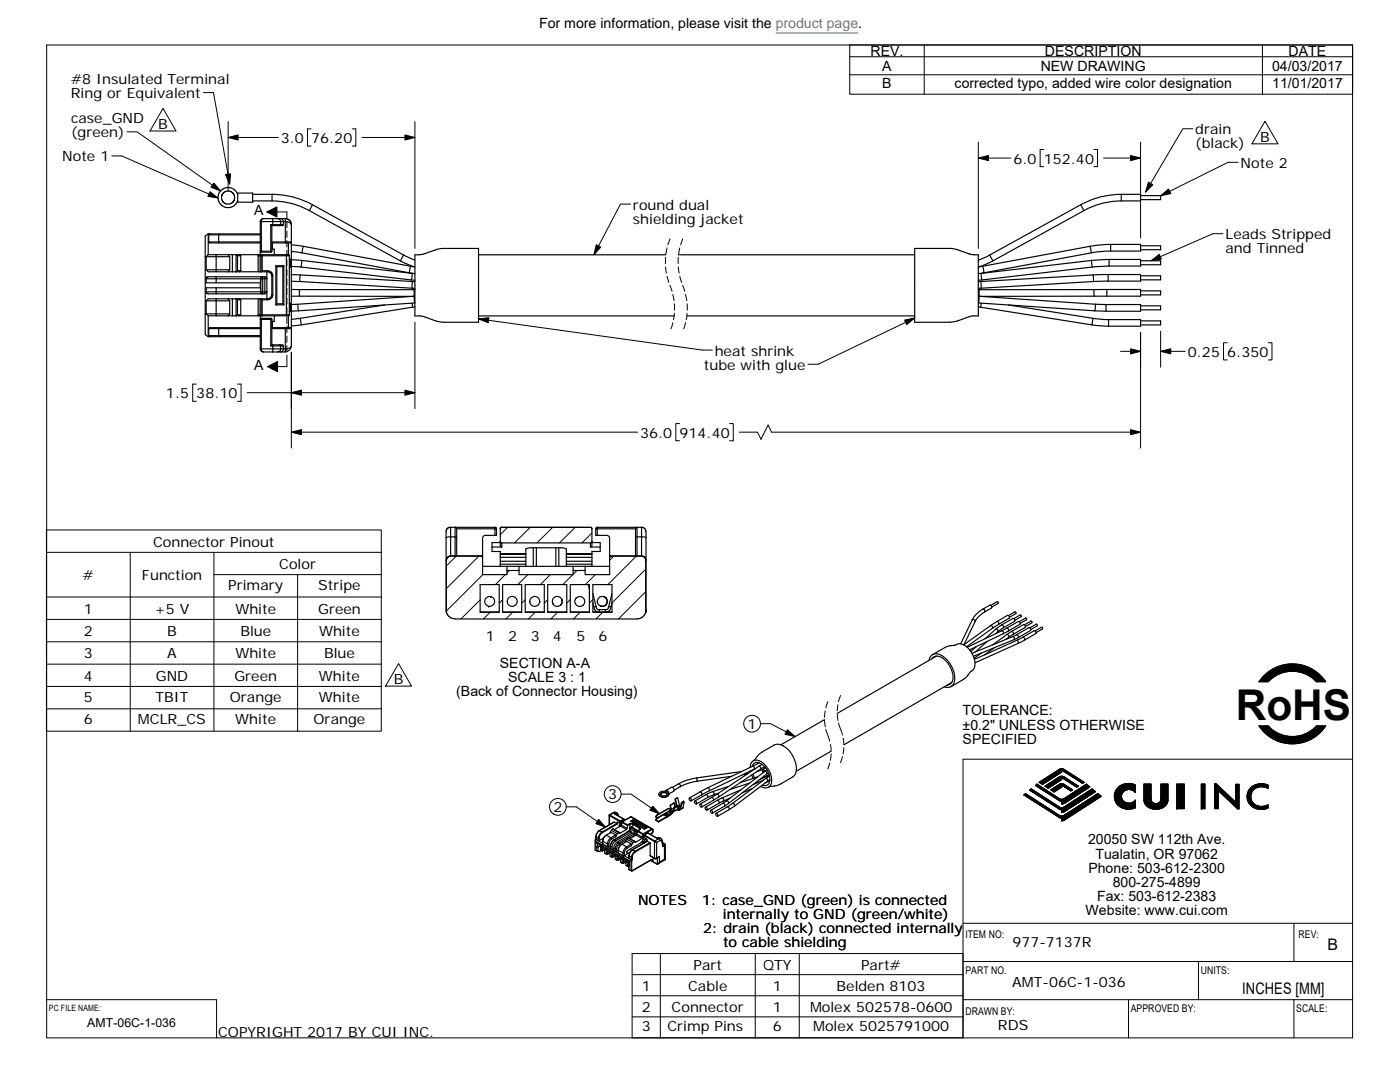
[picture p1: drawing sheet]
<svg xmlns="http://www.w3.org/2000/svg" width="279mm" height="216mm" viewBox="0 0 279 216" stroke-linecap="round" stroke-linejoin="round" font-family="sans-serif">
<g fill="none" stroke="#000" stroke-width=".2">
<path d="M9.3 9h260.6v198.1h-260.6zM40.6 18.5h2l3.2 18.2M169.6 9h100.3v9.8h-100.3zM169.6 14.9h100.3M169.6 11.3h100.3M184.4 9v9.8M251.9 9v9.8M22.3 31.1h2l19.2 8.4M25.4 26.3h2l16.6 11.8M32.5 21.6l2.6 4.5h-5.2zM45.5 27.4h10M45.5 24.3v13.9"/>
<path d="M62.1 25.7h-.7v3.4h.7M70.3 25.7h.7v3.4h-.7M72.2 27.4h10.6M82.8 24.3v25.3M195.2 31.5h6.6M195.2 28.4v21.2M208.3 29.8h-.7v3.5h.7M218.3 29.8h.7v3.5h-.7M220.2 31.5h7.4M227.6 28.4v19.1M238 25.7h-1.9l-7.5 12.6M247.1 32.4h-2l-13.5 6.7"/>
<path d="M252.5 24.2l2.6 4.5h-5.2zM53.3 42.3h4v1.3M57.3 44.2v1.3M57.3 46.1v1.3M57.3 48v1.3M57.3 49.9v1.3M57.3 51.8v1.3M57.3 53.7v1.3M57.3 55.6v1.3M57.3 57.5v1.3M57.3 59.4v1.3M125.8 40.7h-2l-5.3 10.1"/>
<path d="M132.8 51.4v1.2M132.8 53.3l.2 1.2M133.1 49.5l-.2 1.2M133.1 55.1l.4 1.2M133.7 47.7l-.4 1.2M133.7 56.9l.4 1.2M134.3 58.7l.2 1.3M135.4 51.4l-.1 1.2M135.4 53.3l.1 1.2M135.7 49.5l-.3 1.2M135.7 55.1l.3 1.2M136.2 47.7l-.4 1.2"/>
<path d="M136.2 56.9l.5 1.2M136.8 58.7l.3 1.3M244.1 46.6h-2l-12.4 5.4M39.2 76.6h-.7v3.5h.7M47.4 76.6h.7v3.5h-.7M49.3 78.4h33.5M57.3 70.9v2.3h-3.9M57.3 61.3v1.3M57.3 63.2v1.3M57.3 65.2v1.2M57.3 67.1v1.2M57.3 69v1.2"/>
<path d="M58.1 70.3v19.1M82.8 64.3v17.2M95.5 63.6l44.6 6.2h2.1M134.3 64.4l-.4 1.2M134.6 60.6v1.3M134.6 62.5l-.2 1.3M136.8 64.4l-.4 1.2M137.1 60.6l.1 1.3M137.1 62.5l-.2 1.3M182.5 63.5l-19.2 9.2h-2M223.6 70.1h4M227.6 66.4v23"/>
<path d="M231.6 66.1v7.2M231.6 70.1h5M244.9 68.4h-.7v3.4h.7M253.1 68.4h.8v3.4h-.8M58.1 86.2h69.2M135.6 84.5h-.7v3.4h.7M145.6 84.5h.7v3.4h-.7M147.6 86.2h3.6l.7 1.5 1.4-2.9 .7 1.4h73.6M9.3 110.2h66.8M9.3 119.1h66.8M9.3 105.7h66.8v40.2h-66.8zM26 110.2v35.7"/>
<path d="M42.7 114.7h33.4M42.7 110.2v35.7M59.4 114.7v31.2M91.1 111l-2 1.9M95.5 111l-6.4 6.4M95.8 119.7l-3.8 3.8M96.4 114.7l-7.3 7.2M100.3 119.7l-.7 .7M100.8 114.7l-1.9 1.9M101.3 105.2l-1.5 1.5M101.7 113.8l-.5 .5M104.8 119.7l-.7 .7"/>
<path d="M105.3 114.7l-1.9 1.9M105.8 105.2l-3.1 3.1M109.3 119.7l-.7 .7M109.8 114.7l-2 1.9M110.3 105.2l-3.1 3.1M113.8 119.7l-.7 .6M114.3 114.7l-2 1.9M114.8 105.2l-3.1 3.1M115.1 113.8l-.7 .8M118.1 106.3l-2 2M118.3 119.6l-.7 .7M118.8 114.7l-2 1.9"/>
<path d="M122.5 111l-.8 .8M127 111l-5.7 5.6M128.9 113.6l-6.8 6.7M128.9 118.1l-5.5 5.4M9.3 123.6h66.8M9.3 128.1h66.8M9.3 132.5h66.8M9.3 137h66.8M79.5 132.4l2.6 4.5h-5.2zM97.8 122.2l-1.3 1.3M102.3 122.2l-1.3 1.3M106.8 122.2l-1.3 1.3"/>
<path d="M111.3 122.2l-1.4 1.3M115.8 122.2l-1.4 1.3M120.3 122.2l-1.4 1.3M167.7 138.8l-.4 1.2M252.5 134.6a8 8 0 0 1 12.1 1.4h-1.9a6.6 6.6 0 0 0-9.6 0h-1.9zM9.3 141.4h66.8M124 158.5h1.9l5.7 3.9M151.8 144.4h2l4.9 2.6M164.5 143.7l.2 1.3M164.7 141.9l-.2 1.2M164.8 145.5l.8 2.4M165.2 140l-.4 1.2"/>
<path d="M165.6 152.2l-.4 1.2M165.7 148.5l.2 1.3M165.9 150.4l-.2 1.3M167.1 142.5l.1 1.3M167.2 140.6l-.1 1.3M167.3 144.3l.8 2.4M168.1 151l-.4 1.2M168.3 147.3l.1 1.2M168.4 149.2l-.1 1.3M204.3 158.6l.4-.3 7.1 4.5 .5-.1 6.8-4.4 .7 .6-7.3 4.7-.6 .2v-.5l-.5-.2zM205.5 157.7l.3-.3 5.9 3.8 .6-.2 5.7-3.6 .6 .6-6.1 3.9-.6 .2v-.5l-.5-.1zM206.7 156.7l.2-.2 4.8 3 .5-.1 4.6-2.9 .7 .5-5 3.3-.6 .1v-.5l-.4-.1z"/>
<path d="M207.4 156.1l4.1-2.6 .5-.1 4.4 2.7-.4 .2-4-2.6-.1 .4-3.9 2.4zM208.6 156.9l2.8-1.9 .6-.1 3.2 2-.3 .2-2.9-1.9-.1 .4-2.7 1.7zM209.7 157.6l1.7-1.1 .6-.1 2 1.2-.3 .2-1.8-1.1v.4l-1.5 .9zM223 157.3a3 3 0 0 1 3.6-.7v1.6a1.44 1.44 0 0 0-2.1-.4 1.44 1.44 0 0 0-.2 2.1 1.61 1.61 0 0 0 2.3-.2v1.5a2.88 2.88 0 0 1-4.2-2l.2-1.3zM229.8 159.7a.98 .98 0 0 0 .9 .7 .98 .98 0 0 0 .9-.7M229.8 159.7l-.1-3.2h-1.4v3.2a2.51 2.51 0 0 0 3.8 1.4 1.76 1.76 0 0 0 1-1.4v-3.2h-1.4l-.1 3.2M231.6 159.7a.98 .98 0 0 1-.9 .7 .98 .98 0 0 1-.9-.7M234.9 156.5h1.4v4.9h-1.4zM239.8 156.5h.7v4.9h-.7zM242.4 156.4h.4l3.8 3.7v-3.6h.7v4.9h-.3l-3.9-3.7v3.7h-.7zM249.4 157.4a3.1 3.1 0 0 1 3.6-.7v.6a2.19 2.19 0 0 0-3.4 1.6 2.1 2.1 0 0 0 3.1 1.9l.3-.2v.6a2.77 2.77 0 0 1-4.1-2.6zM251.2 144.8h1.9a6.5 6.5 0 0 0 9.6 0h1.9a8 8 0 0 1-13.4 0z"/>
<path d="M269.9 151.5h-77.7v55.6M113 161h2l5.8 4.1M9.3 199.5h33.9v7.6M126.2 190.3h66v16.8h-66zM126.2 194.5h66M126.2 198.7h66M131.8 190.3v16.8M150.7 190.3v16.8M159.5 190.3v16.8M192.2 184.2h77.7M192.2 191.9h77.7M192.2 199.5h77.7"/>
<path d="M225.2 199.5v7.6M239.2 191.9v7.6M258.2 199.5v7.6M258.2 184.2v7.7M126.2 202.9h66"/>
<circle cx="122.3" cy="158.5" r="1.68"/>
<circle cx="150.1" cy="144.4" r="1.67"/>
<circle cx="111.3" cy="161" r="1.67"/>
</g>
<g fill="#000" stroke="#000" stroke-width=".2">
<path d="M53.3 42.3l2-1v2zM53.4 73.2l2-1.1v2.1z"/>
<path d="M41.9 38.2l1.6 1.3-2-.3z" fill-rule="evenodd"/>
<path d="M42.7 36.5l1.3 1.6-1.9-.7z" fill-rule="evenodd"/>
<path d="M45.5 27.4l2-.5v1z" fill-rule="evenodd"/>
<path d="M45 34.8l1-.1-.2 2z" fill-rule="evenodd"/>
<path d="M80.8 26.9l2 .5-2 .5z" fill-rule="evenodd"/>
<path d="M195.2 31.5l2.1-.5v1z" fill-rule="evenodd"/>
<path d="M225.6 31l2 .5-2 .5z" fill-rule="evenodd"/>
<path d="M229.2 36.3l.9 .6-1.5 1.4z" fill-rule="evenodd"/>
<path d="M231.6 39.1l1.6-1.4 .5 .9z" fill-rule="evenodd"/>
<path d="M119 48.8l.9 .5-1.4 1.5z" fill-rule="evenodd"/>
<path d="M229.7 52l1.7-1.2 .4 .9z" fill-rule="evenodd"/>
<path d="M58.1 78.4l2.1-.5v1z" fill-rule="evenodd"/>
<path d="M80.8 77.9l2 .5-2 .5z" fill-rule="evenodd"/>
<path d="M95.5 63.6l2.1-.2-.2 1z" fill-rule="evenodd"/>
<path d="M180.5 63.9l2-.4-1.5 1.3z" fill-rule="evenodd"/>
<path d="M225.6 69.6l2 .5-2 .5z" fill-rule="evenodd"/>
<path d="M231.6 70.1l2-.5v1z" fill-rule="evenodd"/>
<path d="M58.1 86.2l2.1-.5v1z" fill-rule="evenodd"/>
<path d="M225.6 85.7l2 .5-2 .5z" fill-rule="evenodd"/>
<path d="M252.2 134.8a8 8 0 0 1 12.4 1.2h-1.9a6.5 6.5 0 0 0-9.6 0h-1.9z" fill-rule="evenodd"/>
<path d="M157.1 145.6l1.6 1.4-2-.5z" fill-rule="evenodd"/>
<path d="M206.7 156.7l.2-.2 4.8 3 .5-.1 4.6-2.9 .7 .5-5 3.3-.6 .1v-.5l-.4-.1z" fill-rule="evenodd"/>
<path d="M209.7 157.6l2.1-1.2 .5 .1 1.7 1.1-.3 .2-1.7-1.1h-.1v.4l-1.5 .9z" fill-rule="evenodd"/>
<path d="M208.6 156.9l2.8-1.9 .4-.1 .5 .1 2.9 1.9-.3 .2-2.9-1.9-.1 .4-2.7 1.7z" fill-rule="evenodd"/>
<path d="M207.4 156.1l4.4-2.7h.4l4.2 2.7-.4 .2-4-2.6-.1 .4-3.9 2.4z" fill-rule="evenodd"/>
<path d="M223.3 157a3 3 0 0 1 3.3-.4v1.6a1.52 1.52 0 0 0-1.7-.6 1.52 1.52 0 0 0-1.1 1.4 1.54 1.54 0 0 0 1.2 1.2 1.54 1.54 0 0 0 1.6-.5v1.5a2.78 2.78 0 0 1-3.1-.3 2.78 2.78 0 0 1-1-2.8z" fill-rule="evenodd"/>
<path d="M228.3 156.5h1.4l.1 3.3 .2 .3 .6 .3 .7-.2 .3-.4 .1-3.3h1.4v3.2a2.46 2.46 0 0 1-3.3 1.6l-.9-.4-.5-.8z" fill-rule="evenodd"/>
<path d="M234.9 156.5v4.9h1.4v-4.9z" fill-rule="evenodd"/>
<path d="M239.8 156.5v4.9h.7v-4.9z" fill-rule="evenodd"/>
<path d="M249.7 157.1a3.1 3.1 0 0 1 3.3-.4v.6a2.16 2.16 0 0 0-2.4 0 2.16 2.16 0 0 0-.9 2.4 2.32 2.32 0 0 0 3.3 .9v.6a2.7 2.7 0 0 1-3.2-.4 2.7 2.7 0 0 1-.5-3.3z" fill-rule="evenodd"/>
<path d="M251.2 144.8h1.9a6.5 6.5 0 0 0 9.6 0h1.9a8 8 0 0 1-13.4 0z" fill-rule="evenodd"/>
<path d="M119.5 163.5l1.3 1.6-1.9-.8z" fill-rule="evenodd"/>
<path d="M130.3 160.8l1.3 1.6-1.9-.7z" fill-rule="evenodd"/>
<path d="M205.5 157.7l.3-.3 5.9 3.8 .6-.2 5.7-3.6 .6 .6-6.1 3.9-.6 .2v-.5l-.4-.1z" fill-rule="evenodd"/>
<path d="M204.3 158.6l.4-.3 6.7 4.4 .5 .2 .4-.2 6.8-4.4 .7 .6-7.4 4.7-.5 .2v-.5l-.4-.1z" fill-rule="evenodd"/>
<path d="M242.4 156.4h.4l3.8 3.7v-3.6h.7v4.9h-.3l-3.9-3.7v3.7h-.7z" fill-rule="evenodd"/>
</g>
<g fill="none" stroke="#000" stroke-width=".23">
<path d="M47.4 38.5h3v1.8h-3zM47.4 38.8l-.3-.7-.5-.4-.7-.3h-.6l-.6 .2-.6 .4-.6 1.2 .1 .8 .3 .6 .5 .5 .7 .3h.8l.7-.3 .5-.4 .3-.7M50.4 38.8h3.9M54.3 38.8v1.3M54.3 38.8a16.4 16.4 0 0 1 8.1 2.1M223.8 38.8h3.8v1.3h-3.8M223.8 38.8a16.4 16.4 0 0 0-8.1 2.1M223.8 38.8v1.3M227.6 39h4v.8h-4M41 51.2h.1M41.1 58.2h2M41.1 58.2l.1 .3 .4 .1h11.3"/>
<path d="M41.1 55.6v.8h2M41.1 53.8l.5 .4h3.9M41.1 51.2h2M41.1 53.8h4.7M41.1 51.2v2.6M41.6 46.7v4.1M41.6 46.7l-.6 .4v19.7l.6 .4M41.6 50.8h1.5v.4M41.6 50.8l-.5 .4M41.7 46.9h1.9v1.4h8.3M41.7 48.3h1.9v.2M41.7 48.3l.1 .2h10.1"/>
<path d="M41.7 46.9v1.4M41.8 46.7l-.1 .2M43.1 57.4h-2v.8M43.1 57.4h8.9v1l.4 .2M43.1 55.2v.4h-2M43.1 58.2v.4M43.1 57.4v.8M43.1 59.6h4M43.1 59.6h-1.5l-.5 .4M43.1 59.6v3.4M43.1 51.2h2.7M43.1 51.2v3"/>
<path d="M43.6 46.7v.2h8.3M45.5 50.8l.3 .4M45.5 59.6l.3 .4M45.8 53.8l-.3 .4M45.8 51.2v2.6M46.4 50.8v3.4M46.4 59.6v3.4M47.1 59.6l.3 .2M47.4 51h.6M47.4 59.8h.6M47.4 54h.6M47.4 51v3"/>
<path d="M47.4 59.8v3M47.4 51l-.3-.2v3.4l.3-.2M47.8 59.6h3.7M47.8 59.6h-.7v3.4M47.8 59.6l.2 .2M47.8 50.8l.2 .2M48 59.8v3h-.6M48 51v3M48 54l-.2 .2M50.4 40.1h3.9M51.5 51v3.2M51.5 51h5.6"/>
<path d="M51.5 50.8v.2M51.9 59.6v3.2M51.9 59.6h-.4v3.2M51.9 50.2v.6M51.9 46.7h-10.3M51.9 50.1h.3v.2h1.8M51.9 44.2v5.9M51.9 44.2h2.5M51.9 50.1l.3 .2M51.9 56.4v1M52 50.8h-8.9M52 58.2h.4v.4l-.2-.1z"/>
<path d="M52.1 50.9l.2-.1v3.2l-.2 .2zM52.3 59.8l-.2-.2v3.2h-.2M52.3 54h1.1M52.3 59.8v3h5.4M52.3 59.8h1.1M52.4 55.2l-.2 .1-.2 .3h-8.9v.8h8.9v-.8l.4-.4v3h.9l-.2 .3-.2 .1v-3.4M52.6 43.6h3.5M52.6 43.6l-.3 .2-.1 .3v6h2.1M52.6 43.6a.58 .58 0 0 0-.7 .6M52.9 55.2l.2 .1 .2 .3h-1.3v2.6h-8.9M52.9 55.2h-11.5l-.3 .4M53.3 54.2v5.4"/>
<path d="M53.4 54v.2M53.4 59.6h-1.5M53.4 59.6v.2M53.4 54.2h-7.9M53.4 54l.6 .2 .3 .3 .1 .5M53.4 54.2l.6 .2 .3 .6M54 44.8l.3 .2M54 44.8v5.5M54 44.8h.4M54.3 48.5h2.6M54.3 48.3h2.6M54.3 49.7h.4v1.1"/>
<path d="M54.3 45v5.1M54.3 58.8h.1M54.3 50.1l-.3 .2M54.3 58.8l-.2 .5-.7 .3M54.3 55h.1M54.3 55v3.8M54.3 40.1a15.1 15.1 0 0 1 7.4 1.9l18.2 10M54.4 48.5v1.2M54.4 43.6v.6M54.4 44.2v.6M54.4 58.8l-.3 .7-.7 .3M54.4 44.8v.2"/>
<path d="M54.4 44.2h1.6M54.4 55v3.8M54.4 44.8h1.6M55.1 53l.1 .2M55.1 53h1.5M55.1 53v7.8M55.2 53.2h1.3M55.2 53.2v7.4M55.4 43.6l.5 .3 .1 .3M56 44.8h.6M56 44.2h.9M56 44.2v.6"/>
<path d="M56 44.8l-.2 .2M56.1 43.6h.8v.6M56.1 43.6l.4 .4 .1 .8M56.5 53.2v7.4M56.6 44.8l-.2 .2h-2.1M56.6 53l-.1 .2M56.6 53v7.8M56.9 44.2l.5 .1a.74 .74 0 0 1 .7 .5M56.9 48.3h1.2l-.1 .2h-1.1M56.9 48.3v.2M56.9 44.2v4.1M57.1 50.8v.2"/>
<path d="M57.1 51v12M57.1 51h.6M57.6 50.8l.1 .2M57.6 50.8h-5.5l-.2 .2v3.2M57.6 48.5v2.3M57.7 51v11.8M57.7 51.7h.3v1.6h-.3M58.1 44.7a1.16 1.16 0 0 0-1.2-1.1 1.2 1.2 0 0 1 1.2 1.2M58.1 44.8v24.3M58.1 48.9l2.4 .2 21.5 4M58.1 50.2l2.2 .3M58.1 54.8l24.3 1.4"/>
<path d="M58.1 56.1l1.8 .1M58.1 57.8h1.6M58.1 51.8l2.1 .2M58.1 53.1l1.9 .2M59.7 57.8v1.3M59.7 57.8h22.9M59.9 56.2l22.4 1.3M60 54.9l-.1 1.3M60 53.3l22.1 2.6M60.2 52l-.2 1.3M60.2 52l22 2.5-.1 1.4M60.3 50.5l21.4 3.9"/>
<path d="M60.5 49.1l-.2 1.4M62.4 40.9l-.7 1.1M62.4 40.9l18.1 10M79.9 52l2.8 1.2M80.5 50.9l-.6 1.1M80.5 50.9l2.3 1M81.7 54.4l1.1 .2M82 53.1l-.3 1.3M82 53.1l.8 .2M82.1 55.9h.7M82.3 57.5h.5M82.4 56.2l-.2 .6 .1 .7"/>
<path d="M82.4 56.2h.4M82.6 57.8v1.3h-24.5M82.6 57.8h.2M82.8 50.8l1.6-.1 2.9-1 .8-.1h7.4v14.7h-7.3l-1.3-.3-2.6-.9-1.5-.1zM95.5 50.8h37.4M135.4 50.8h47.1M189.5 49.6l1.2 .1 3 1.1h1.5v12.2l-1.5 .1-2.5 .9M189.5 49.6h-7v14.7h7l1.7-.3M195.2 57.8h.3M195.5 57.8v1.3h22.9M195.7 56.2h-.5M195.7 56.2l.1 1.3"/>
<path d="M195.8 57.5h-.6M196 55.9h-.8M196.1 53.1l-.9 .2M196.1 53.1l.2 1.3M196.3 54.4l-1.1 .2M197.5 50.9l-2.3 1M197.5 50.9l.7 1.1M198.2 52l-2.9 1.3M215.7 40.9l-18.2 10M215.7 40.9l.6 1.1M216.3 42l-18.1 10M217.5 49.1l-21.4 4"/>
<path d="M217.5 49.1l.3 1.4M217.8 50.5l-21.5 3.9M217.9 52l-22.1 2.5 .2 1.4M217.9 52l.1 1.3M218 53.3l-22 2.6M218.1 54.9l-22.4 1.3M218.1 54.9l.1 1.3M218.2 56.2l-22.4 1.3M218.4 57.8h-22.9M218.4 57.8v1.3M220.9 57.8h6.7v1.3h-9.2M220.9 57.8h-2.5"/>
<path d="M220.9 57.8v1.3M221.1 56.1l-2.9 .1M221.1 54.8h6.5v1.3h-6.5M221.1 54.8l-3 .1M221.1 54.8v1.3M221.3 51.8l-3.4 .2M221.3 51.8h6.3v1.3h-6.3M221.3 53.1l-3.3 .2M221.3 51.8v1.3M221.7 48.8l-4.2 .3M221.7 50.1l-3.9 .4M221.7 48.8h5.9v1.3h-5.9"/>
<path d="M221.7 48.8v1.3M223.8 40.1a15.1 15.1 0 0 0-7.5 1.9M227.6 58h4v.8h-4M227.6 55h4v.8h-4M227.6 52h4v.8h-4M227.6 49h4v.8h-4M41 62.6h.1l.5 .4M41.1 60v2.6h4.7M41.1 60h4.7M41.6 63v4.2M41.6 67.2h2M41.6 63h1.5"/>
<path d="M41.7 65.6v1.4M41.7 67h1.9M41.7 67l.1 .2M43.1 63h4M43.6 67h8.3M43.6 65.4v1.6M43.6 67v.2h8.3M45.8 60v2.6M45.8 62.6l-.3 .4M47.4 62.8l-.3 .2M48 62.8l-.2 .2h-.7M51.9 62.8l.2 .2h5.5"/>
<path d="M51.9 62.8h-.4v.2M51.9 65.6h-10.2M51.9 63v.7l.3-.2M51.9 65.4h-10.2v.2M51.9 69.6v-5.9h.3v6l.1 .4 .3 .1M51.9 69.6h2.5M51.9 69.6l.3 .5 .4 .1M52 63h-4.2M52.1 62.8h.2v.2zM52.2 63.5h1.8v.2h-1.8zM54 69h.4M54 63.5l.3 .2"/>
<path d="M54.3 65.4h2.6v.2M54.3 65.6h2.6M54.3 68.8l-.3 .2M54.3 63.7h-.3v5.3M54.3 63.7v5.1M54.3 68.8h2l.3 .2M54.4 64.1v1.3M54.4 69.6v.6M54.4 69v.6M54.4 68.8v.2M54.4 69.6h1.6M54.4 69h1.6"/>
<path d="M54.7 63v1.1h-.4M55.1 60.8h1.5M55.2 60.6h1.3M55.2 60.6l-.1 .2M55.8 68.8l.2 .2M56 69h.6v.6h-.6M56 69v.6M56 69.6l-.1 .4-.5 .2M56.5 60.6l.1 .2M56.9 65.4h1.1l.1 .2h-1.2M56.9 65.6v4h-.3a.55 .55 0 0 1-.5 .6M56.9 70.2h-4.3"/>
<path d="M57.6 63v2.4M57.7 60.5h.3v1.6h-.3M57.7 62.8l-.1 .2M58.1 69.1l-.4 .4-.8 .1v.6M58.1 69.1a1.21 1.21 0 0 1-1.2 1.1M58.1 60.7l24.6-1.6 .1 1.4-23.2 1.5M59.5 60.7l.1 1.3M59.6 62l-1.5 .1M59.9 63.5l.2 1.3M59.9 63.5l-1.8 .2M76.8 60.9l-16.9 2.6M82.2 60.5l.1 .8"/>
<path d="M82.3 61.3l-24.2 3.7M82.8 61.2l-.5 .1M95.5 63h39.1M137.1 63h45.4M195.2 61.2l.5 .1M195.7 61.3l22.2 3.5M195.8 60.5l-.1 .8M201.3 60.9l16.8 2.6M217.9 64.8l3.3 .3M218.1 63.5l3.1 .3M218.1 63.5l-.2 1.3M218.5 62l2.2 .1"/>
<path d="M218.6 60.7l2.1 .1M218.6 60.7l-23.2-1.6-.1 1.4 23.2 1.5M218.6 60.7l-.1 1.3M220.7 60.8h6.9v1.3h-6.9M220.7 60.8v1.3M221.2 63.8h6.4v1.3h-6.4M221.2 63.8v1.3M227.6 64h4v.8h-4M227.6 61h4v.8h-4M89.1 111.8v10.3M89.3 111.2l.3-.2h.4a.89 .89 0 0 0-.9 .8zM89.9 105.2l-.5 .2-.4 .5v15.8l.1 .6"/>
<path d="M89.9 107.1h.9v3.8M89.9 107.1l-.9 .2M89.9 107.1v3.8h6.1M90 111h6M91.1 105.5l-.3-.3v1.9l.3 .1M91.1 107.2v-1.7h7.7v1.3h-1.9a.58 .58 0 0 0-.6 .6v3.9M91.1 107.2v3.7M95.8 116.6h3.8v5.6h-3.8zM96 111l.3 .3M96 111l.2-.1 .1 .3M96.3 113h10.7M96.3 111.3v3.4h4.9v-1.7"/>
<path d="M97.9 119h.1M98.2 109.2h1.9M98.8 105.2h-8.9v1.9M98.8 105.2v.3h.3M98.8 105.2l.3 .3M99.1 105.5v1.3h-.3M99.8 112.6h5.1M99.8 108.3h-1.6v1.7h1.6v3M99.8 108l.2 .3M99.8 108h.1M99.8 110.5h5.1M99.8 105.5v3.4l.3 .3"/>
<path d="M99.8 111.2h5.1M99.8 112h5.1M100 108.3h.1M100.1 108.3v.9M100.1 108.3h17.7M100.1 105.2l-.2 .1-.1 .2M100.3 116.6h3.8v5.6h-3.8zM101.2 113.8h2.4M103.6 113v.8M104.8 116.6h3.8v5.6h-3.8zM104.9 112.6v.4M104.9 110.5v.1h-5.1"/>
<path d="M104.9 110.5l.1-1 .6-.2h6.5l.9 .2v1.1M104.9 112v.6M104.9 110.6v1.4M105.7 120h.1M106.4 109.3v3.7M107 113h7.4M107 109.3v3.7M109.3 116.6h3.8v5.6h-3.8zM110.9 109.3v3.7M111.5 109.3v3.7M112.1 119.6h.1M112.1 119.6l.1 .6-.3 .5"/>
<path d="M113 110.6h5.1M113 110.5h5.1M113 110.6v.6h5.1M113 111.2v1.4M113 112h5.1M113.8 116.6h3.8v5.6h-3.8zM114.4 113v1.7h-10.8v-.9M114.4 113h7.3M114.4 113.8h2.4M115 119.3h.1M116.8 113v.8M117.5 116.6l.1 1"/>
<path d="M117.8 109.2h2M117.8 108.3v.9M117.8 105.2l.3 .3M117.8 105.2h.2l.1 .3M117.8 105.2h-17.7l-.3 .3M118 108.3h-.2M118.1 112.6h-5.1v.4M118.1 108.3h1.7v1.7h-1.7v3M118.1 108h.1M118.1 108.1v.8l-.3 .3M118.1 108l-.1 .3M118.1 105.5v2.5"/>
<path d="M118.3 116.6h3.8v5.6h-3.8zM118.3 118.4l.8 3.1 .4 .1h1.5l.4-.3 .7-2.9M118.9 105.5v1.3h.3M119 105.3l.2-.1v.3h-.3zM119.2 105.2h8.8M120.6 119.1l.6 .6-.1 .7-.6 .5h-.7M121.7 111.3v3.4h-4.9v-.9M121.7 111l.3-.1-.3 .4zM122 111h6M126.8 105.5h-7.6v1.3h1.9a.58 .58 0 0 1 .6 .6v3.8M126.8 105.5l.1-.2 .2-.1v1.9M126.8 105.5v1.7"/>
<path d="M126.8 107.2v3.7M127.1 107.1v3.8M127.1 107.1h.9M127.1 107.1l-.3 .1M128 107.1l.9 .2M128 105.2v1.9M128 105.2l.7 .3 .2 .6v15.6M128 107.1v3.8h-6M128 110.9a.75 .75 0 0 1 .9 .9 .87 .87 0 0 0-.9-.8zM128.9 111.8v10.3M89 121.9l.1 .4M95.8 122.1h3.8"/>
<path d="M97.5 121h.1M100.3 122.1h3.8M104.8 122.1h3.8M107.7 120h.1M109.3 122.1h3.8M110.3 120.4h.1M110.3 120.4l.1 .1M113.8 122.1h3.8M116.4 120.7h.1M118.3 122.1h3.8M118.3 120.3l.2 .8M118.5 121.1h.5"/>
<path d="M118.5 121.1a1.07 1.07 0 0 0 1 1M119.6 121.6v.5M119.8 120.9h.1M120.8 121.6v.5M121.5 121.1h.4M121.9 121.1a1.06 1.06 0 0 1-.9 1M122.1 120.3l-.2 .8M128.8 122.3l-.2 .4-.5 .5-1 .3h-36.3l-1-.3-.7-.9M128.9 121.7l-.1 .6zM185.4 131.8a1.53 1.53 0 0 1 1-1.3 1.53 1.53 0 0 1 1.6 .3 5.3 5.3 0 0 1 2.4 5.5 1.41 1.41 0 0 1-2 .8M186 131.4a1.36 1.36 0 0 1 2-.2 4.8 4.8 0 0 1 2.1 4.7l-.3 .5-.8 .3M186.9 130.9l-19.8 11.4"/>
<path d="M189.9 136.2l-21.5 12.4M190.6 128.7a1.69 1.69 0 0 1 2.3 .3 4.5 4.5 0 0 1 1.6 4.2l-1.4 1.5M190.7 128.7l-1.6 .3-3 1.6M192.2 135.6l-2.4 1.4M193.2 134.7l-1 .9M194 123.7l-2.3 4.8M194 123.7a.34 .34 0 0 1 .4-.1 .34 .34 0 0 1 .2 .4M194.6 124l-2.2 4.6M194.8 129l-1.1 1M195.9 130.3l-1.5 1.1M196.2 121.5l-.4 .3a4.9 4.9 0 0 0-1.8 1.9M196.2 121.5l1.3-.7a.38 .38 0 0 1 .4 .5l-1.4 .8"/>
<path d="M196.2 121.5a.38 .38 0 0 1 .3 .6M196.5 122.1l-.5 .3a3.9 3.9 0 0 0-1.4 1.6M197 128l-2.4 2.1M197.7 124.9l-5.4 3.8M197.7 124.9a.34 .34 0 0 1 .3 .1 .34 .34 0 0 1 0 .4M197.7 120.8l1.3-.7 .2 .1v.2l-1.3 .7M198 125.4l-5.1 3.7M198.4 129.2l-1.9 1.5M198.7 125.5l-2.1 1.9M198.7 125.5a.39 .39 0 0 1 .5 .5M199 124l-1.3 .9M199 124l2.1-1.2a.38 .38 0 0 1 .3 .6l-2.1 1.2"/>
<path d="M199 124l.3 .3v.3M199.2 126l-.5 .4M199.3 124.6l-1.3 .8M199.9 125.9l-6.9 3.3M199.9 124.7l-1.2 .8M199.9 124.7l2.2-1.3a.38 .38 0 0 1 .4 .6l-2.3 1.3M199.9 124.7a.38 .38 0 0 1 .3 .6M199.9 125.9a.35 .35 0 0 1 .3 .2 .35 .35 0 0 1 0 .4M200.2 126.5l-6.7 3.2M200.2 125.3l-1 .7M200.9 125.3l-1 .6M200.9 125.3l2.3-1.3a.38 .38 0 0 1 .3 .6l-2.3 1.3"/>
<path d="M200.9 125.3a.38 .38 0 0 1 .3 .6M201 126.6l-2.9 2.1M201 126.6a.41 .41 0 0 1 .3 .5M201.2 125.9l-1 .6M201.3 122.8l1.2-.7 .3 .1v.2l-1.3 .8M201.3 127.1l-.6 .5M201.9 126l-.9 .6M201.9 126a.38 .38 0 0 1 .3 .6M202.1 127l-8.1 3.4M202.1 127a.38 .38 0 0 1 .3 .6M202.2 126.6l-.9 .5M202.3 123.4l1.3-.7 .2 .1v.2l-1.3 .8"/>
<path d="M202.4 127.6l-8.1 3.4M202.9 126.7l-.8 .3M202.9 126.7l2.4-1.5a.38 .38 0 0 1 .4 .6l-2.5 1.4M202.9 126.7h.2l.2 .3-.1 .2M202.9 127.8l-8.4 3.8M202.9 127.8a.44 .44 0 0 1 .3 .6M203.2 127.2l-.8 .4M203.2 128.4l-8.6 3.8M203.4 124.1l1.3-.8 .2 .1v.2l-1.3 .8M204.1 127.2l2.3-1.3a.38 .38 0 0 1 .3 .5l-2.3 1.3M204.1 127.2l-1.2 .6M204.1 127.2a.38 .38 0 0 1 .3 .5"/>
<path d="M204.4 124.7l1.4-.8 .1 .1 .1 .2-1.3 .8M204.4 127.7l-1.2 .7M204.7 125.1l-.2-.4-.2-.1-2.4 1.4M204.7 125.1l-2.5 1.5M205.5 125.3l1.3-.8 .2 .1v.3l-1.3 .7M206.6 125.9l1.3-.8 .1 .2v.2l-1.2 .7M131.7 158.1l.2-.1a1.01 1.01 0 0 1 1.6 .6 1.23 1.23 0 0 1-2-.1zM131.8 158.5a.81 .81 0 0 1 1.3 0M131.9 158.3a.67 .67 0 0 1 .7-.3 .67 .67 0 0 1 .5 .6 .66 .66 0 0 1-.7 .3 .66 .66 0 0 1-.5-.6zM132.8 157.9l.1-.1a.46 .46 0 0 1 .5 .1 .46 .46 0 0 1 .1 .4M132.9 157.7l1.1-.6a.52 .52 0 0 1 .5 .8l-1 .5M133 158.3l.1 .1"/>
<path d="M133.5 158.5a1.08 1.08 0 0 1-1 .6 1.08 1.08 0 0 1-1-.6M134.8 159.4h.1M134.8 159.4l.2 1.4M134.8 159.4l.3 1.4M135.2 159.2l-.4 .2M135.2 159.2h.1M135.2 159.2l.4 1.6M135.4 156.4l-1.2 .7M135.4 156.4a.38 .38 0 0 1 .3 .6M135.7 157l-1.2 .7M136.5 159.9l-.5 .2M136.5 159.9v.2"/>
<path d="M137.6 159.2a.34 .34 0 0 1 .3 .2 .34 .34 0 0 1-.1 .4l-.2-.2zM138.6 159.9a.34 .34 0 0 1 .4 .2 .34 .34 0 0 1-.1 .3l-.3-.2zM139 155.2l-2.2 .6-1.4 .6M139 155.2l.1 .7M139.1 155.9l-1.5 .3-1.9 .8M139.7 158l-2.1 1.2M139.7 158a.38 .38 0 0 1 .3 .6M140 158.6l-2.1 1.2M140.9 158.6l-2.3 1.3M140.9 158.6a.38 .38 0 0 1 .3 .5M141.2 159.1l-2.2 1.3M141.3 157.2l.2 .2 .1 .4"/>
<path d="M141.6 157.8l-1.6 .8M142 159.1l.3 .2v.4M142 159.1l-2.3 1.4M142.2 158l-1.3 .6M142.2 158a.39 .39 0 0 1 .2 .6M142.3 159.7l-2.3 1.3M143.1 158.5a.42 .42 0 0 1 .3 .5M143.2 159.7a.38 .38 0 0 1 .3 .6M143.2 159.7l-2.4 1.4M143.3 158.3l-2.1 .8M143.4 159l-1.1 .7M144.1 159.2a.36 .36 0 0 1 .3 .3 .36 .36 0 0 1-.1 .4"/>
<path d="M144.1 159.2l-.9 .5M145 159.8a.37 .37 0 0 1 .4 .5M145 159.8l-.7 .5M145.4 156.9l-3.2 1.1M145.7 159.3l-2.2 1M146 154.9l-6.9 1M147.8 157.6l-3.7 1.6M148 153.9l-9 1.3M149.1 154.5l-.9 .1M149.1 154.2v.3M149.1 154.5h.1M149.6 156.3l-3.9 1.2"/>
<path d="M149.7 153.1a1.3 1.3 0 0 1 .7-1.3 1.3 1.3 0 0 1 1.4 .2 4.3 4.3 0 0 1 2 4.7 1.33 1.33 0 0 1-2 .2M150 154.7l.3 .6M150.1 157.4l-2 .8M150.1 152.9a1.04 1.04 0 0 1 1.7-.5 3.6 3.6 0 0 1 1.7 3.8 .93 .93 0 0 1-1.4 .5M150.3 152.9l-10.6 5.1M150.3 154.5l.3 .7M150.3 152.9l.2 .2v.4M150.5 153.5l-8.9 4.3M150.7 153.4l-.1 .1M150.8 153.4l-.3 .1M150.9 156.1l.1 .2M150.9 155.1l-3.2 1.1"/>
<path d="M150.9 155.1l.1 .1M151.1 155.9l.2 .2M151.2 155l-.3 .1M151.5 152.9l.3 .2v.3M151.5 152.9l-9.5 6.2M151.5 152.2l-1.2 .7M151.8 153.4l-8.4 5.6M152 153.6l.3 .6M152 152.5l-.5 .4M152 150.1l-1.7 1.7M152.1 150.1l2.4-1.4a2.02 2.02 0 0 1 2.3 .5 5.7 5.7 0 0 1 2.1 4.7l-.2 .6-.5 .5-2.5 1.5-1.2 .3M152.2 155.7h.1"/>
<path d="M152.2 155.7l-1.9 .9M152.2 153.5l.3 .6M152.4 155.7h-.2M152.4 153.4l.2 .5M152.5 154.9l-.1 .3M152.6 153l-.8 .4M152.6 153.9l.4 .1v.4M152.6 153.9l-7.6 5.9M152.7 153.1l-.1 .2M152.8 153.2l-1.8 .8M152.8 155.4a.34 .34 0 0 1 .4 .1 .34 .34 0 0 1 0 .4M152.8 155.4l-6.6 4.9"/>
<path d="M152.8 154.9l.3 .3M153 154.8l.2 .2M153 154.4l-8.4 6.4M153.1 153.6l-.5 .3M153.2 155.9l-7.7 5.7M153.2 154.7l.2 .3M153.4 154.2l-.4 .2M153.4 155.7v.2M153.5 154.6l-2 1M153.6 154.8l-.8 .6M153.6 155.7l-.9 .5M153.6 155.6l-.4 .3"/>
<path d="M154.6 156.8l-1.2 .3M164.5 143.6l-8.6 5M165.9 149.9l-7 4M118.8 167.8v1.8l.2 .2M118.8 167.8l1.4 .8v-.1M118.8 167.4l1.5 .9M118.8 167.4v.4M118.9 169l.1 .1M118.9 167.4h.1M118.9 166.9v.1M118.9 168v1M118.9 167.4h-.1"/>
<path d="M118.9 168l.5 .3M118.9 168l.4 .3M118.9 166.9v.5M118.9 167.4l.5 .3M118.9 167v.4M118.9 167l.5 .3M119 169.1v.7M119.2 168.2l.8 .5M119.3 168.3h.1M119.3 168.3v.7M119.3 169h-.4M119.4 168.3h.1"/>
<path d="M119.4 169v.9l-.4-.1M119.4 167.7h.2M119.4 167.3v.4M119.4 167.3h.2M119.6 167.3v.4M119.6 165.7h.1M119.6 165.7l-.6 .7-.1 .5M119.6 165.7l-.5 .6-.2 .7M119.6 165.7l.5 .3M119.8 169v.8M119.8 169h.1M119.8 169.8l-.4 .1"/>
<path d="M119.8 169.8l.1-.4 .8 .4v.4l.3 .2M119.9 169v.1M119.9 169.1l.8 .4M119.9 168.6l-.6 .4M119.9 169.8h.3M120 168.7l.3 .1M120 168.7l.4 .2-.1-.1M120 168.9l.8 .5M120 168.7l-.6 .3-.4 .1M120 168.9l-.1 .2M120.1 168.7l-.3 .3M120.1 168.7l-.2 .3"/>
<path d="M120.1 166l.1 .2M120.1 166l-.5 .6-.2 .7M120.2 169.5v.3M120.2 166.2l-.4 .4-.2 .7M120.2 168.5l4 2.3M120.2 168.8l-.2 .1M120.3 168.4l-.1 .1M120.3 168.8l.7 .5M120.3 168.4l.9 .6M120.4 167.2l-.8 .5M120.5 169.7l-.3 .1M120.7 169.5l.3 .1"/>
<path d="M120.9 169.2l-.2 .3M121 169.7l.8 .4M121 169.6v.1M121 170.4h.3M121 170.4v-.4l.8 .4v.5l.2 .1M121 166.6l-.4 .3a1.64 1.64 0 0 0-.3 1.5M121 166.6l-.5 .6-.2 .7 .9 .5M121 169.3l.3 .1M121 169.3l.5 .2M121.1 169.5l-.1 .2M121.1 169.5l.8 .5M121.2 169.3l-.2 .3"/>
<path d="M121.2 169h.3M121.2 168.4v.6M121.2 168.4h.3M121.3 170.1v.3M121.3 169.4l-.2 .1M121.3 169.4l.8 .5M121.3 169.4l.2 .1M121.5 169.5h.1M121.5 170.3l-.2 .1M121.6 162.7v.1M121.6 162.6h.1M121.6 162.6v2"/>
<path d="M121.6 162.8v1.7M121.6 162.8l2.1 1.2v.3h.2M121.7 166.2l.3-.5 1.2 .7M121.7 162.6l-.1 .2M121.7 162.6l2.1 1.2M121.8 170.1l.2 .1M121.8 168.8h.1M121.8 168.8l-.3 .2M121.8 168.8l.1 .5M121.9 169.3l.2 .2M121.9 168.8l.2 .2M121.9 168.8v.5"/>
<path d="M122 169.8l-.2 .3M122 170.3l.8 .4M122 170.2v.1M122 171h.3M122 171v-.4l.8 .4v.5l.3 .1M122.1 167.4l-.2-.2a1.63 1.63 0 0 0-.7 1.2M122.1 169.9l.3 .2M122.1 169.9l.4 .2M122.1 169v.5M122.1 170.1l-.1 .2M122.1 170.1l.8 .5M122.2 169.9l-.2 .3"/>
<path d="M122.3 165.4h.1M122.3 165.4l1.2 .6M122.3 165.4l1.2 .7M122.3 165.4l-.3 .3M122.3 170.8v.2M122.3 170l-.2 .1M122.4 162.2h.1M122.4 162.2l-.8 .4M122.4 170.1l.7 .4M122.4 170.1h.1M122.5 167.6h.1M122.5 167.6a1.45 1.45 0 0 0-.7 1.2"/>
<path d="M122.5 169.2l.3 .2M122.5 169.3l-.4 .2M122.5 169.2v.5l.3 .2M122.5 170.1h.1M122.5 162.2l-.8 .4M122.5 162.2l.2 .1M122.5 162.2l.3-.1 .3 .1M122.6 167.6l-.6 .7-.1 .5M122.6 167.6l.3 .2M122.6 164l-3 1.7M122.6 170.9l-.3 .1M122.6 164l.5 .3"/>
<path d="M122.6 165.5l1.2-.7 1.2 .7M122.6 162.4l1.9 1M122.7 162.3l-.1 .1 1.9 1M122.7 162.3l.1 .1M122.8 169.9h.3M122.8 169.4h.3M122.8 169.4v.5M122.8 162.4h.1M122.8 162.4l.3-.1 .2 .3M122.8 170.7l.3 .2M122.9 167.8l-.6 .5-.2 .7M122.9 166.6l-1 .6-.9-.6"/>
<path d="M122.9 166.6v.3M122.9 166.6l-.9-.5-1 .5M122.9 162.1l-.5 .1M123 170.4l-.2 .3M123.1 164.3v.2M123.1 169.4v.5M123.1 164.3l-3 1.7M123.1 170.9h.1M123.1 170.9l.8 .4M123.1 171.6h.3M123.1 171.6v-.4l.8 .4v.5l.3 .2M123.1 170.5l.4 .2"/>
<path d="M123.1 162.2l-.4 .1M123.1 170.5l.5 .3M123.1 162.2l.2 .3M123.1 164.5l-2.9 1.7M123.1 164.1v.4M123.2 168l.3 .2M123.2 168l-.5 .5-.2 .7M123.2 170.8l-.1 .1M123.2 170.8l.8 .4M123.3 164.1h-.2M123.3 164.1l.4 .2M123.3 162.6v.2"/>
<path d="M123.3 170.6l-.2 .3M123.3 162.5v.1M123.3 162.5l.1 .3M123.4 171.4v.2M123.4 169.7l-.3 .2M123.4 170.6l-.2 .2M123.5 170.7l2.1 1.2M123.5 170.7l.1 .1M123.5 168.2l.1 .2M123.5 168.2l-.5 .5-.2 .7M123.5 166l.2 .3M123.5 166v.1"/>
<path d="M123.5 166.1l-.6 .8a1.74 1.74 0 0 0-1.4 2.1M123.6 164.6v.4M123.6 164.6l.3 .2M123.6 170.8h.1M123.6 168.4l-.4 .4-.1 .6M123.6 171.5l-.2 .1M123.8 163.8l-.1 .2h.2M123.8 163.8l.1 .2M123.9 164v.3M123.9 171.3l.2 .2M124 164.3v.1M124 164.6v.1"/>
<path d="M124 164.6l-.2 .2M124 164.7l-.1 .2M124 164.7l1.2 .6M124 164.5v.1M124 164.4l-.4 .2M124.1 164.2l-.2 .1M124.1 164.1h.1M124.1 164l-.1 .6M124.1 164.1l1.1 .7v-.2M124.1 164.1l-.1 .6M124.1 171l-.2 .3M124.1 168.4l.9 .6"/>
<path d="M124.1 168.4a1.57 1.57 0 0 0-.7 1.3l.9 .5M124.1 164h.1M124.1 168.4a1.27 1.27 0 0 0-.7 1.1v.7l.8 .6M124.1 164v.1M124.1 171.6l.8 .3M124.1 171.5v.1M124.2 172.3h.2M124.2 172.3v-.5l.7 .5v.4l.3 .2M124.2 164l-.1 .1M124.2 164l1 .6M124.2 171.1l.5 .3M124.2 171l1.5 .8"/>
<path d="M124.2 170.8v.2M124.2 171.4l-.1 .2M124.2 171.4l.8 .4M124.3 170.2v.7M124.3 170.9l-.1 .1M124.3 170.2h.3M124.4 171.2l-.3 .3M124.4 172v.3M124.5 171.2l-.3 .2M124.5 163.4v.1M124.5 163.4l-.7 .4M124.5 171.3l.2 .1"/>
<path d="M124.5 163.5v.1M124.5 163.6v.1M124.5 163.6l-.6 .4M124.6 163.5v.2M124.6 163.7h.1M124.6 170.8l1.5 .8M124.6 170.8l-.3 .1M124.6 170.2v.6M124.7 172.1l-.3 .2M124.8 168l.3-.5 1.2 .6M124.9 171.9l.3 .2M125 169a1.63 1.63 0 0 0-.7 1.2"/>
<path d="M125 169l.2 .2M125 165.5l-1.3 .8-.2-.2M125.1 167.6l-1.5 .8M125.1 170.2l.1 .1M125.2 165.3l-.2 .2M125.2 171.6l-.3 .3M125.2 169.2l-.5 .6-.1 .4M125.2 172.1v.1M125.2 172.2l.4 .2M125.2 172.9h.3M125.3 171.7l.3 .2M125.3 172l-.1 .2"/>
<path d="M125.3 172l.3 .1M125.4 167.2h.1M125.4 167.2l1.2 .6M125.4 167.2l1.2 .7M125.4 167.2l-.3 .3M125.4 171.8l-.2 .3M125.5 172.8v.7l.2 .2M125.5 172.6v.1M125.5 170.8h.1M125.5 171.2v.1M125.5 171.9l-.2 .1M125.5 170.8v.5"/>
<path d="M125.5 171.3l.5 .2M125.5 170.8l.5 .3M125.5 170.7v.1M125.6 171.9v1l-.1-.1M125.6 172.6l-.1 .2M125.6 172.6l-.4-.2v.5M125.6 165.3l.1 .5M125.6 164.4l.1 .1M125.6 165.8h.1M125.6 164.4h.7M125.6 164.4l-.4 .2M125.6 165.8l-.4 .3"/>
<path d="M125.6 165.8l-3.1 1.8M125.6 165.3v.5M125.6 165.7l-.5 .4M125.7 169.5l.3 .2M125.7 165.8l-3.1 1.8M125.7 165.8l.3 .2M125.7 164.5v.7M125.7 164.5h.6M125.7 170.1l-1.1 .7M125.7 164.5l-.5 .3v.5M125.7 171.8v1.9M125.7 173.7l.4 .1"/>
<path d="M125.8 170l-.6 .3M125.8 165.1h.1M125.8 165.1l-.2 .2M125.8 165.1l-.1 .3 .9 .5v.4M125.8 165.1l1 .6 .1-.1M125.9 163.8l2.7 1.6 .6-.3M125.9 163l4.1 2.4M125.9 163l-1.7 1M125.9 163l-1.8 1M125.9 163l4.3 2.4M125.9 163.8l2.7 1.6M126 165.1h.1"/>
<path d="M126 168.4l-1 .6M126 168.4v.3M126 168.4l-.9-.5-1 .5M126 166l-3.1 1.8M126 166v.4M126 165.1h-.2M126 165.1l.9 .5M126 165l.1 .1M126 165l-.2 .1M126 168.7l-.8 .5M126 163.9l.4-.2 2.6 1.5M126 171.1v.5l.2-.1"/>
<path d="M126 171.1h.2M126.1 171.6l-.4 .2M126.1 171.6v2.2M126.1 165.1l.9 .5M126.2 171.5l-.1 .1M126.2 171.1v.4M126.2 169.5l.1 .1M126.2 169.5l-.5 .6-.2 .6M126.3 169.6l-.5 .5-.3 .7M126.3 169.6l.4 .2M126.3 164.5v.7M126.3 164.5l1.3 .8"/>
<path d="M126.3 164.4l1.4 .7M126.3 164.4v.1M126.4 163.5l2.8 1.6M126.4 163.5l-.5 .3M126.4 163.9l2.4 1.4M126.4 163.9l-.2 .1M126.4 163.5v.4M126.6 167.9l.2 .2M126.6 167.8v.1M126.6 167.8l.2 .3M126.6 167.9l-.6 .8M126.6 166.3l-3.1 1.9"/>
<path d="M126.6 166.3l.3 .2M126.6 166.3l-.3-.1-3.1 1.8M126.7 165.7l.2 .2h-.3zM126.7 169.8l-.5 .6-.2 .7M126.7 169.8l.1 .2M126.8 170l-.4 .4-.2 .7M126.9 166.5l-1.3 .8M126.9 165.6l.2 .2M126.9 165.9v.6M126.9 165.6l.1 .2M126.9 166.6l-1.2 .7M126.9 166.6l1.2 .7"/>
<path d="M127 165.8v.7M127 165.8l-.1 .1M127.1 166.4l-.2 .2M127.1 166.4l1.1 .6M127.1 166.1h.1M127.1 166h.1M127.1 165.8h-.1M127.1 165.8v.3M127.1 165.9v.5M127.1 165.9l1.2 .6-.1 .5M127.3 165.8l-.2 .1M127.6 165.3l.1 .1-.1 .1"/>
<path d="M127.6 165.3v.3M127.6 165.5h.1M127.6 165.5l-.5 .4M127.7 165.1l.1 .2-.1 .2M127.7 165.5l-.4 .3M127.7 165.1l-.1 .2M128.1 167.3h.1M128.1 168l.3 .2M128.1 167.3l-1.3 .8M128.2 167l-.1 .3M128.3 167.8l-3.1 1.9-.1 .5 .1 .1M128.3 167.3v.5"/>
<path d="M128.3 167.8l.4 .3M128.3 167.8l.4 .2M128.3 167.3l.4 .3M128.4 167l-.3 .3M128.4 167h-.2M128.4 166.5v.5M128.4 168.2h.1M128.4 168.2h.2M128.5 166.7v.4M128.5 167.1l.6 .3v.5M128.6 166.6l2.1 1.2M128.6 166.6l-.1 .1 2.1 1.2"/>
<path d="M128.6 166.6l.7-.4 1.8 1.1M128.6 166.6l-.1 .5M128.6 167.2l-.3 .1M129 167.4l-.3 .2v.4M129.1 167.7l-.4 .3M129.2 167.9l-3 1.6M129.2 165.1l-.7 .3M129.2 166.2h.1M129.2 166.2l-.7 .4M129.3 166.2l1.8 1.1M129.7 168.1l-.5-.2-2.9 1.7M129.7 168.1l.1 .2"/>
<path d="M129.7 168.1l-3 1.7M129.8 170.7l.8 .5M129.8 170.7l.9 .6M129.8 168.3l-3 1.7M129.8 168.3v2.4M129.9 171.7l1.1 .6M129.9 171.5l-3.8 2.3M129.9 171.5l.4 .1M130 165.4l.1 .1M130 165.4l-1.6 1-1.1-.6M130.1 165.5l.2 .1M130.1 165.5l-1.7 1"/>
<path d="M130.2 166.2l-.4 .3M130.2 166.2h.1M130.2 165.4h-.2M130.2 165.4l.1 .2M130.3 165.6v.4M130.3 166l-.1 .2M130.3 165.6h.1M130.3 165.9v.1M130.3 165.6v.3M130.3 165.9l-.1 .3M130.3 171.6l-.1 .1h-.4l1.2 .7M130.3 171.2v.4"/>
<path d="M130.6 167.9v3.3M130.6 167.9l.4 .2M130.6 171.2l.1 .1M130.7 167.8l-.1 .1M130.7 167.8l.3 .3M130.9 163l.2 .1M130.9 163.6l.5 .4M130.9 163l.2 .2M131 162.8l-.1 .2M131 172.3v.1M131 163.1l.1 .3M131 172.3l.2 .1"/>
<path d="M131 171.3h-.3M131 172.4h.3M131 171.2h-.4M131 168.1v3.1M131 171.2v.1M131.1 163.2v.1M131.1 163.2h.1M131.1 162.7l-.1 .1M131.1 163.3l-.2 .3M131.1 163.1v.1M131.2 171.2v1.2M131.2 172.4h.1"/>
<path d="M131.2 163.2l-.1 .1M131.3 167.2l-.2 .1M131.3 167.2l.2 .1M131.3 167.2h.3l.3 .1h-.4M131.4 163.1h-.3M131.4 163.1v.1M131.4 163.2h-.3M131.4 163.9v.1M131.5 167.3l-.8 .5M131.5 167.3l.2 .4M131.6 172l-.3 .4M131.6 170.9l-.6 .4"/>
<path d="M131.6 170.9l-.6 .3M131.6 170.9v1.1M131.6 172l-.4 .4M131.7 167.7l-.7 .4M131.7 167.7h.2l.2 .1M131.9 167.3l.2 .4M132.1 167.8l.2 1.1M132.1 167.7v.1M132.1 167.7l.2 1.2M132.2 168.1l.4 .2M132.3 168.3l.1 .1M132.4 168.4h-.1"/>
<path d="M132.4 168.4l.2 .4M132.5 162.6l.6-.3 .4 .2-.6 .3zM132.6 162.6l.3-.1 .3 .1M132.6 171.5h.2M132.6 171.5l.1 .1M132.6 168.8l-.3 .1M132.6 168.8v2.6M132.6 171.4l-1 .6M132.6 168.3l-.2 .1M132.6 168.3l.2 .3M132.7 171.6l-1.4 .8M132.8 168.6l-.2 .2"/>
<path d="M132.8 168.6v2.9M132.8 171.5l-.1 .1M133.1 162.4l.2 .1M133.1 162.3l-.2 .2M133.4 162.9h.1M133.4 162.9l-.2 .1M133.5 161.3l-2.5 1.4M133.5 161.3l.6 .4M133.5 161.3l-2.4 1.4M133.6 161.9l.1 .1M133.6 161.9h.1M133.6 161.8l-2.2 1.3"/>
<path d="M133.6 161.8h.1M133.6 161.8v.1M133.6 161.9l-2.2 1.3M133.7 161.9l.1 .1M133.7 161.8v.1M133.7 162l.1 .4M133.7 162l.1 .1M133.7 161.8h.1M133.8 162.5l-2.4 1.4-.5-.3M133.8 162.5v.1l-2.4 1.4M133.8 162.4v.1M133.8 160.7l-.1 .1 .2 .6"/>
<path d="M133.8 160.7l.1 .7M133.8 162.1l.4-.1-.2 .3M133.8 161.8v.2M133.8 162h-.1M133.8 162.1v.3l.2-.1M133.8 161.4l-.1 .1M133.9 161.9l.1 .1M133.9 161.4l-.1 .1M134 162.3l-.2 .2M134 162.3v.1M134.1 162.3l-.1 .1M134.1 161.7l-.3 .3"/>
<path d="M134.1 161.7l-.3 .1M134.1 162.3h.1M134.2 162.2l-.1 .1M134.3 162l-.1 .3M134.3 162l-.1 .2M134.3 161.9v.1M134.3 161.9l-.1 .1M134.4 161.7l-.4 .3M134.4 161.7l.1 .1M134.5 161.2l-.6 .4M134.5 161.8l-.2 .1M134.5 161.1l-.1 .6"/>
<path d="M134.5 161.1l.1 .2M134.6 160.2l-.8 .5M134.6 160.2l.1 .8M134.6 161.3l.7-.4v.5M134.6 161.3l-.1 .5M134.8 160.9l-.1 .1M134.8 160.9h.1M135 160.8l-.2 .1M135 160.8h.1M135.1 161.5l.3 .1M135.2 161.5l.2 .1M135.2 161.5l-1 .6"/>
<path d="M135.3 161.2l.4 .2M135.3 160.7l-.8 .4M135.3 161.4l-1 .6M135.3 161.4l-.1 .1M135.3 161.4l.4 .2M135.3 160.9v-.2l-.7 .4M135.4 161.6l.1 .1M135.6 161.3l.1 .1M135.6 160.8l-.3 .2M135.6 160.8l.1 .2M135.7 161.6h-.3M135.7 161.4v.2"/>
<path d="M135.7 161l-.4 .2 .3 .1M135.7 161.2l.1 .1M135.7 161.2l-.1 .1M135.8 160.9l-.1 .1M135.8 161.3l-.1 .1M136 160.1h.1M136 160.1l-.3 1.1M136 160.1l.1 .3M136.1 160.4l-.3 .9M136.3 161.2l-.6 .4M136.3 161.2l-.7 .4M136.5 160.1l-.2 1.1"/>
<path d="M136.5 160.1l-.4 .3M139.7 160.5l.3 .1 .1 .4a.32 .32 0 0 1-.4-.1 .32 .32 0 0 1 0-.4zM140.8 161.1l.3 .1 .1 .4a.32 .32 0 0 1-.4-.1 .32 .32 0 0 1 0-.4zM141.8 161.7l.4 .3v.3l-.4-.3zM142.9 162.3l.3 .1 .1 .4a.32 .32 0 0 1-.4-.1 .32 .32 0 0 1 0-.4zM143.5 160.3l-2.4 1.3M144.3 160.3a.38 .38 0 0 1 .3 .5M144.3 160.3l-2.5 1.4M144.6 160.8l-2.4 1.5M145.2 161a.38 .38 0 0 1 .3 .6M145.2 161l-2.3 1.3M145.5 161.6l-2.3 1.3"/>
<path d="M146.2 160.3l.3 .1 .1 .5M146.2 160.3l-1 .7M146.2 160.3h.1"/>
<circle cx="45.5" cy="39.4" r="1.3"/>
<circle cx="106.7" cy="120" r=".99"/>
<circle cx="120.2" cy="120" r=".99"/>
<circle cx="97.7" cy="120" r=".99"/>
<circle cx="102.2" cy="120" r=".99"/>
<circle cx="111.2" cy="120" r=".99"/>
<circle cx="115.7" cy="120" r=".99"/>
<circle cx="128.3" cy="166.5" r=".08"/>
</g>
<path d="M154.8 6.6h16.5" fill="none" stroke="#4582a4" stroke-width=".2"/>
<text font-size="8.5" x="246.6" y="143.6">RoHS</text>
<g font-size="3.2">
<text x="264.9" y="189.6">B</text>
<text x="247.9" y="198.2">INCHES [MM]</text>
</g>
<g font-size="2.8">
<text x="107.6" y="5.6">For more information, please visit the product page.</text>
<text x="173.7" y="11.2">REV.</text>
<text x="208.6" y="11.2">DESCRIPTION</text>
<text x="257.2" y="11.2">DATE</text>
<text x="14.1" y="16.8">#8 Insulated Terminal</text>
<text x="176.1" y="14.2">A</text>
<text x="176.1" y="17.6">B</text>
<text x="190.5" y="17.6">corrected typo, added wire color designation</text>
<text x="207.7" y="14.2">NEW DRAWING</text>
<text x="253.9" y="14.2">04/03/2017</text>
<text x="253.9" y="17.6">11/01/2017</text>
<text x="14.1" y="19.6">Ring or Equivalent</text>
<text x="14.2" y="24.6">case_GND</text>
<text x="14.2" y="27.4">(green)</text>
<text x="31.6" y="25.8">B</text>
<text x="56" y="28.6">3.0</text>
<text x="62.1" y="28.6">76.20</text>
<text x="238.5" y="26.8">drain</text>
<text x="238.5" y="29.6">(black)</text>
<text x="251.5" y="28.3">B</text>
<text x="12.4" y="32.2">Note 1</text>
<text x="202.2" y="32.7">6.0</text>
<text x="208.3" y="32.7">152.40</text>
<text x="247.6" y="33.5">Note 2</text>
<text x="126.3" y="41.8">round dual</text>
<text x="50.7" y="42.9">A</text>
<text x="126.3" y="44.7">shielding jacket</text>
<text x="244.6" y="47.7">Leads Stripped</text>
<text x="244.6" y="50.6">and Tinned</text>
<text x="142.6" y="71">heat shrink</text>
<text x="237" y="71.2">0.25</text>
<text x="244.9" y="71.2">6.350</text>
<text x="50.7" y="73.8">A</text>
<text x="140.5" y="73.8">tube with glue</text>
<text x="33.1" y="79.5">1.5 38.10</text>
<text x="127.7" y="87.4">36.0</text>
<text x="135.6" y="87.4">914.40</text>
<text x="30.5" y="109.1">Connector Pinout</text>
<text x="55.7" y="113.5">Color</text>
<text x="16.5" y="115.8">#</text>
<text x="28.3" y="115.8">Function</text>
<text x="45.6" y="117.7">Primary</text>
<text x="63.5" y="117.7">Stripe</text>
<text x="16.7" y="122.4">1</text>
<text x="30.8" y="122.4">+5 V</text>
<text x="47" y="122.4">White</text>
<text x="63.5" y="122.4">Green</text>
<text x="16.7" y="126.9">2</text>
<text x="16.7" y="131.4">3</text>
<text x="33.4" y="126.9">B</text>
<text x="33.4" y="131.4">A</text>
<text x="47" y="131.4">White</text>
<text x="48" y="126.9">Blue</text>
<text x="63.7" y="126.9">White</text>
<text x="64.7" y="131.4">Blue</text>
<text x="96.9" y="127.8">1</text>
<text x="101.4" y="127.8">2</text>
<text x="105.9" y="127.8">3</text>
<text x="110.3" y="127.8">4</text>
<text x="115.1" y="127.8">5</text>
<text x="119.5" y="127.8">6</text>
<text x="16.7" y="135.8">4</text>
<text x="31.1" y="135.8">GND</text>
<text x="46.8" y="135.8">Green</text>
<text x="63.7" y="135.8">White</text>
<text x="78.6" y="136.5">B</text>
<text x="99.8" y="133.2">SECTION A-A</text>
<text x="101.4" y="136">SCALE 3 : 1</text>
<text x="16.7" y="140">5</text>
<text x="31" y="140">TBIT</text>
<text x="45.9" y="140">Orange</text>
<text x="63.7" y="140">White</text>
<text x="91.1" y="138.9">(Back of Connector Housing)</text>
<text x="192.1" y="142.8">TOLERANCE:</text>
<text x="16.7" y="144.5">6</text>
<text x="27.5" y="144.5">MCLR_CS</text>
<text x="47" y="144.5">White</text>
<text x="62.6" y="144.5">Orange</text>
<text x="149.2" y="145.4">1</text>
<text x="192.1" y="148.4">SPECIFIED</text>
<text x="192.1" y="145.6">±0.2&quot; UNLESS OTHERWISE</text>
<text x="121.4" y="159.5">3</text>
<text x="110.4" y="162">2</text>
<text x="217.1" y="168.5">20050 SW 112th Ave.</text>
<text x="218.6" y="171.3">Tualatin, OR 97062</text>
<text x="217.2" y="174.1">Phone: 503-612-2300</text>
<text x="218.9" y="179.8">Fax: 503-612-2383</text>
<text x="222.1" y="177">800-275-4899</text>
<text x="127.3" y="180.6">NOTES</text>
<text x="140.1" y="180.6">1: case_GND (green) is connected</text>
<text x="144.3" y="183.4">internally to GND (green/white)</text>
<text x="216.7" y="182.6">Website: www.cui.com</text>
<text x="140.3" y="186.2">2: drain (black) connected internally</text>
<text x="144.3" y="189">to cable shielding</text>
<text x="202" y="189">977-7137R</text>
<text x="128.1" y="197.7">1</text>
<text x="137.3" y="197.7">Cable</text>
<text x="138.4" y="193.5">Part</text>
<text x="152.3" y="193.5">QTY</text>
<text x="154.2" y="197.7">1</text>
<text x="167" y="197.7">Belden 8103</text>
<text x="171.8" y="193.5">Part#</text>
<text x="202" y="196.9">AMT-06C-1-036</text>
<text x="128.1" y="201.9">2</text>
<text x="134" y="201.9">Connector</text>
<text x="154.2" y="201.9">1</text>
<text x="161.7" y="201.9">Molex 502578-0600</text>
<text x="43.5" y="206.9">COPYRIGHT 2017 BY CUI INC.</text>
<text x="128.1" y="205.8">3</text>
<text x="133.2" y="205.8">Crimp Pins</text>
<text x="154.2" y="205.8">6</text>
<text x="162.3" y="205.8">Molex 5025791000</text>
<text x="199.2" y="205.5">RDS</text>
</g>
<text font-size="2.5" x="17.4" y="205">AMT-06C-1-036</text>
<g font-size="2.1">
<text x="192.7" y="187.2">ITEM NO:</text>
<text x="259.2" y="187.2">REV:</text>
<text x="192.7" y="194.4">PART NO.</text>
<text x="239.6" y="194.4">UNITS:</text>
<text x="192.7" y="202.6">DRAWN BY:</text>
<text x="225.7" y="202">APPROVED BY:</text>
<text x="258.7" y="202">SCALE:</text>
</g>
<text font-size="1.7" x="9.8" y="201.6">PC FILE NAME:</text>
</svg>
